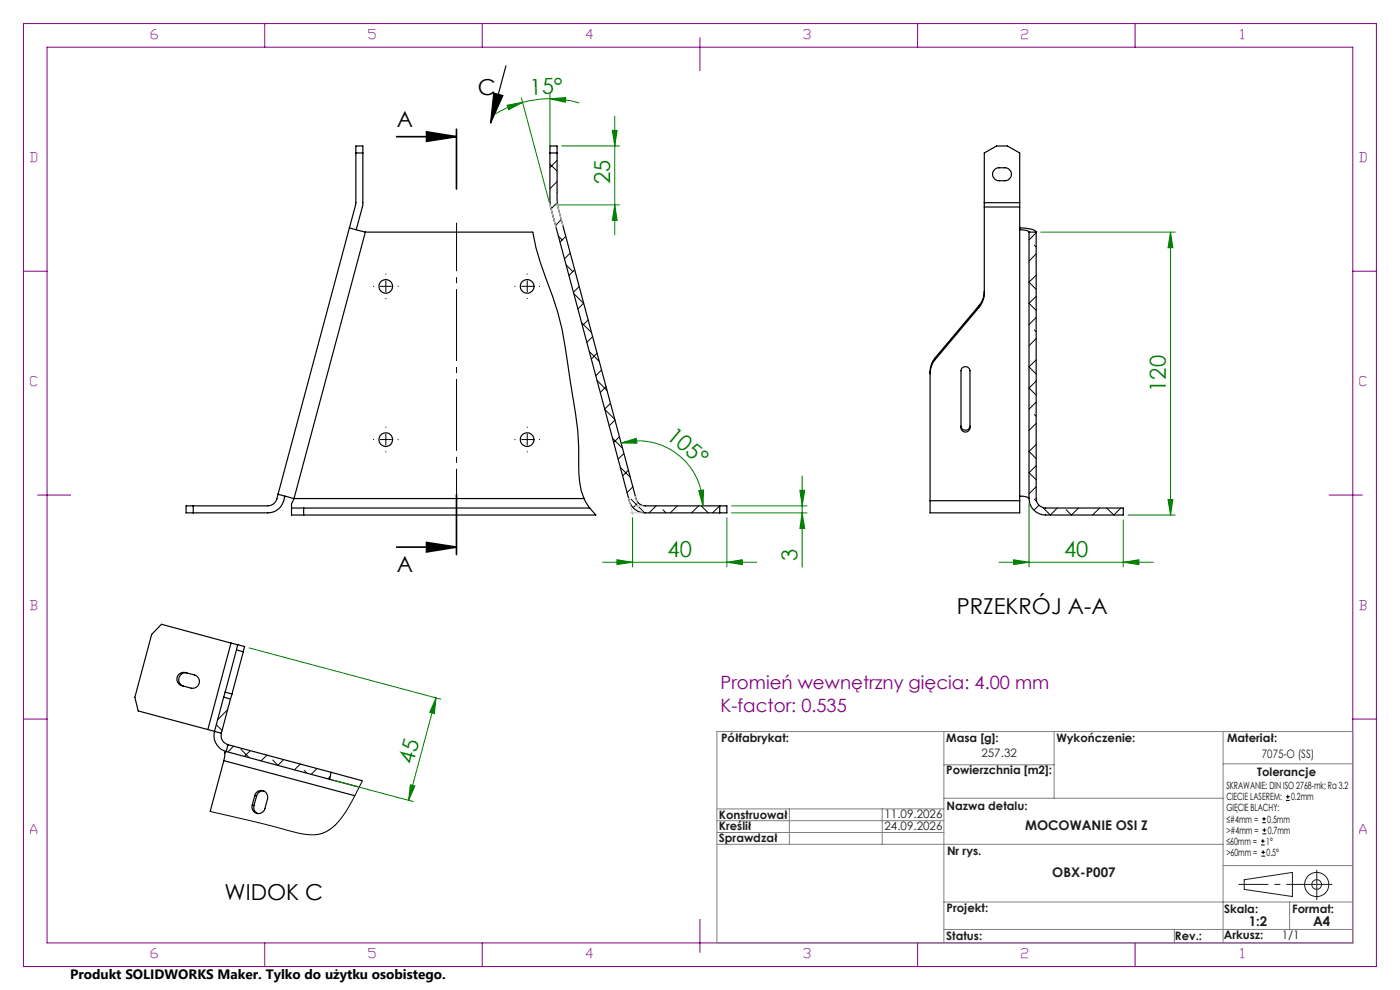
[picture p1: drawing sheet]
<svg xmlns="http://www.w3.org/2000/svg" width="297mm" height="210mm" viewBox="0 0 297 210" stroke-linecap="round" stroke-linejoin="round" font-family="sans-serif">
<g fill="none" stroke="#000" stroke-width=".21">
<path d="M116.7 34.8l1.5 1.5M118.2 34l-1.5 1.5M118.2 38.5l-1.5 1.5M116.8 43.9l.3 .3M118.2 43l-1.3 1.3M118.2 40.8h.1M118.4 50.1l.9 .8M119.1 46.6l-1.2 1.2M120 50.2l-1.2 1.2M120.1 56.2l1.4 1.4M121 53.7l-1.3 1.2M121.9 57.2l-1.2 1.2"/>
<path d="M219.4 52l.4 .4M219.8 49.4l-1.5 1.5M219.8 53.9l-1.5 1.5M219.8 58.4l-1.5 1.5 1.5 1.5M121.7 62.3l2.1 2M122.9 60.8l-1.3 1.2M123.4 68.4l2.1 2.1M123.8 64.3l-1.2 1.2M124.8 67.9l-1.3 1.2M125 74.6l2.1 2.1M125.7 71.4l-1.2 1.2M126.7 74.9l-1.3 1.3"/>
<path d="M127.6 78.5l-1.2 1.2M219.4 70l.4 .3M219.8 62.9l-1.5 1.4 1.5 1.6M219.8 67.3l-1.5 1.6M219.8 71.8l-1.5 1.5M219.8 76.3l-1.5 1.5 1.5 1.5M126.6 80.7l2.2 2.1M128.3 86.8l2.1 2.2M128.6 82l-1.2 1.2M129.5 85.6l-1.2 1.2M130 93l2.1 2.1M130.5 89.1l-1.3 1.2"/>
<path d="M131.4 92.6l-1.2 1.3M131.6 99.2l2.1 2M132.4 96.2l-1.3 1.2M133.3 99.7l-1.2 1.3M219.4 87.9l.4 .4M219.8 80.8l-1.5 1.5 1.5 1.5M219.8 85.3l-1.5 1.5M219.8 89.8l-1.5 1.5M219.8 94.3l-1.5 1.5 1.5 1.5M219.8 98.8l-1.5 1.5 1.5 1.5M133.9 105.9l2.9 2.9M134.3 103.2l-1.3 1.3"/>
<path d="M135.4 106.6l-1.1 1.1M139.2 107.3l-1.5 1.5M140.6 108.1l.7 .7M143.7 107.3l-1.5 1.5M148.2 107.3l-1.5 1.5M148.8 107.3l1.4 1.5M152.7 107.3l-1.5 1.5M219.4 105.9l.5 .5M219.8 103.2l-1.5 1.6M220.4 107.2l-1 1M221.2 107.7l1.6 1.5 1.5-1.4M228.8 107.8l-1.5 1.4-1.1-1.1"/>
<path d="M233.3 107.8l-1.5 1.4M234.8 107.8l1.5 1.4 1.5-1.4M45.9 153.7l1.2 1.3M48.3 150.5l-2.1 2.2M49.5 158.3l-1.2 1.2M51.1 159l1.8 1.7M53.1 159.2l-1.2 1.2M56.6 160.2l-1.2 1.2M57.9 161.2l1.1 1.2M60.1 161.1l-1.2 1.2M63.7 162.1l-1.2 1.2M64.6 163.4l.5 .6"/>
<path d="M67.2 163l-1.2 1.2M70.1 164.7l-.5 .5M76.9 165.6l-2.8 5.4-2.1 3-1.8 1.8-1.2 .7-1.2 .4-2.1 .2-2.6-.4-8.9-2.4-9.6-2.2"/>
</g>
<g fill="none" stroke="#000" stroke-width=".25">
<path d="M75.5 32.4h1.5M116.7 31h1.5v12.5l16.7 62.3a2.01 2.01 0 0 0 2 1.5h17.3v1.5h-17.3a3.4 3.4 0 0 1-3.4-2.6l-16.8-62.5zM116.7 32.4h1.5M211 35.9a2.57 2.57 0 0 1 2.5-.3 1.38 1.38 0 0 1 1.1 1.5 1.38 1.38 0 0 1-1.4 1.2 2.14 2.14 0 0 1-2.4-.6 1.33 1.33 0 0 1 .2-1.8zM74.1 48.4l3.4 .8M74.1 48.4l1.4-5.2v-12.2h1.5v12.5l-1.4 5.2M74.1 48.4l-15.1 56.4M77.5 49.2h35.5a67.4 67.4 0 0 0 4.2 13.6 62.6 62.6 0 0 1 3.2 14.3l.6 3.7a91.9 91.9 0 0 1 1.8 15.9 29.3 29.3 0 0 0 .5 7.4l.6 1.7M77.5 49.2l-15.1 56.6M208.8 43v.9M208.8 43.9v18.3a4.9 4.9 0 0 1-1.1 3M208.8 43v-10.6l2.6-1.4h2.3l2.6 1.4v10.6"/>
<path d="M208.8 43h7.5M208.8 43.9h7.5M216.3 48.4a6.1 6.1 0 0 1 3.5 .7v.1M216.3 48.7a2.3 2.3 0 0 1 2 .5M216.3 43v.9M216.3 43.9v62.3M218.3 49.2h1.5M218.3 49.2v56.6M219.8 49.2v56.6a2.05 2.05 0 0 0 2 2h16.5v1.4h-16.5a3.6 3.6 0 0 1-3.5-3.4M198.4 76.2a4.5 4.5 0 0 0-1.1 3.1M198.4 75.8a4.5 4.5 0 0 0-1.1 3.1v27.3M198.4 75.8v.4"/>
<path d="M204 78.2a.98 .98 0 0 1 1.1-.4 .98 .98 0 0 1 .7 .9v12.1a.95 .95 0 0 1-1 .9 .95 .95 0 0 1-.9-.9v-12.1zM207.7 65.2l-9.3 11M207.7 64.8v.4M207.7 64.8l-9.3 11M208.8 61.8a4.9 4.9 0 0 1-1.1 3M203.9 90.4a.95 .95 0 0 0 .9 .9 .95 .95 0 0 0 1-.9M41 107.3v1.5M59 104.8l3.4 1M59 104.8a2.39 2.39 0 0 1-1.9 2.5h-17.6v1.5h17.3a3.7 3.7 0 0 0 3.6-3.6M61.8 107.8h63.3M61.8 107.8v1.4h64.6l-1.3-1.4M62.4 105.8a3.2 3.2 0 0 0-.6 2"/>
<path d="M62.4 105.8h61.5M64.4 107.8v1.4M123.9 105.8l1.2 2M152.7 107.3v1.5M197.3 106.2v2.6h19v-2.6M197.3 106.2h19M216.3 105.2a2.43 2.43 0 0 1 2 .6M49 136.4l1.4 .4M49 136.4l-4.9 18.4M49 136.4l-14.7-4-2.1 2.2-3.6 13.3 .7 2.9 14.8 4M50.2 137.9l-2.4 8.9M50.2 137.9l1.4 .3"/>
<path d="M50.4 136.8l1.5 .4-.3 1M50.4 136.8l-.2 1.1M51.6 138.2l-2.4 9M37.9 143.1a1.45 1.45 0 0 1 1.4-.4l2 .5a1.44 1.44 0 0 1 1 1.7 1.44 1.44 0 0 1-1.8 1.1l-1.9-.6a1.44 1.44 0 0 1-.7-2.3zM39.7 142.8a1.44 1.44 0 0 0-1.7 1 1.44 1.44 0 0 0 .9 1.7M44.1 154.8l1.4 .3M45.5 155.1a3.5 3.5 0 0 0 2.5 4.3M45.5 155.1l1.5 .4M47 155.5a2 2 0 0 0 1.4 2.5M47.4 147.9l-1.9 7.2M47.4 147.9l1.5 .4M47.7 159.7l-.2 1.7"/>
<path d="M47.8 146.8l-.4 1.1M47.8 146.8l1.4 .4M47.8 159.4l-.1 .3M48 159.4l-.3 .3M48 159.4l21.9 5.9M48.4 158l-.4 1.4M48.4 158l21.8 5.8M48.9 148.3l-1.9 7.2M49.2 147.2l-.3 1.1M47.5 161.4l-2.9 10.7M47.5 161.4l27.8 7.4M53.5 170.8l.4 .1"/>
<path d="M53.9 170.9a1.36 1.36 0 0 0 .8 1.7M54 168.8a1.4 1.4 0 0 1 1.8-1.1 1.4 1.4 0 0 1 1 1.8l-.6 2a1.39 1.39 0 0 1-1.7 1 1.39 1.39 0 0 1-1-1.7M54 168.8l-.5 2M54 168.8l.4 .1M54.4 168.9l-.5 2M56 167.8a1.4 1.4 0 0 0-1.6 1.1M69.9 165.3l6.3 1.7M70.2 163.8l-.3 1.5M70.2 163.8l6.7 1.8"/>
<circle cx="81.8" cy="60.8" r="1.45"/>
<circle cx="111.8" cy="60.8" r="1.45"/>
<circle cx="81.8" cy="93.3" r="1.45"/>
<circle cx="111.8" cy="93.3" r="1.45"/>
</g>
<path d="M148.2 104.1l1.1-.1-.2 3.3z" fill="none" stroke="#008000" stroke-width=".21"/>
<g fill="none" stroke="#191924" stroke-width=".21">
<path d="M263.9 186.6l10.3-1.5v5.1l-10.3-1.5z"/>
<circle cx="279.3" cy="187.6" r="1.03"/>
<circle cx="279.3" cy="187.6" r="2.57"/>
</g>
<path d="M279.3 187.6h-16.7" fill="none" stroke="#191924" stroke-width=".21" stroke-dasharray="6.3 1.3 1.3 1.3" stroke-dashoffset="-.1" stroke-linecap="butt"/>
<path d="M279.3 187.6h3.3M279.3 187.6v3.3M279.3 187.6v-3.1" fill="none" stroke="#191924" stroke-width=".21" stroke-dasharray="6.3 1.3 1.3 1.3" stroke-linecap="butt"/>
<g fill="none" stroke="#800080" stroke-width=".21">
<path d="M5 5h287v200h-287zM10 10h277v190h-277zM56.2 5v5M102.3 5v5M148.5 8v7M194.7 5v5M240.8 5v5M5 57.5h5M287 57.5h5M8 105h7M282 105h7M5 152.5h5"/>
<path d="M287 152.5h5M148.5 195v7M56.2 200v5M102.3 200v5M194.7 200v5M240.8 200v5"/>
</g>
<g fill="none" stroke="#808080" stroke-width=".21">
<path d="M152.1 155.2h134.9v44.8h-134.9zM200.2 155.2v44.8M223.6 155.2v14.1M259.5 155.2v44.8M152.1 176.6h48.1M152.1 174.1h48.1M152.1 171.6h48.1M152.1 179.1h107.4M167.5 171.6v7.5M187.1 171.6v7.5M200.2 169.3h59.3M200.2 162.2h23.4"/>
<path d="M259.5 162h27.5M200.2 197.2h86.8M200.2 191.3h86.8M249.1 197.2v2.8M259.5 183.6h27.5M273.6 191.3v5.9"/>
</g>
<path d="M148.2 104.1l1.1-.1-.2 3.3z" fill="#008000"/>
<path d="M131.8 94l3.2-1 .1 1z" fill="none" stroke="#008000" stroke-width=".21"/>
<path d="M131.8 94l3.2-1 .1 1z" fill="#008000"/>
<path d="M116.7 20v11.5M110.6 20.7l7.2 27.1M116.7 20.9l3.3-.2-.1 1zM131.8 94a13.8 13.8 0 0 1 17.3 13.3" fill="none" stroke="#008000" stroke-width=".21"/>
<path d="M116.7 20.9l3.3-.2-.1 1z" fill="#008000"/>
<path d="M107.6 22.3l3.2-.6-2.9 1.6z" fill="none" stroke="#008000" stroke-width=".21"/>
<path d="M107.6 22.3l3.2-.6-2.9 1.6z" fill="#008000"/>
<path d="M122.9 21.8a22.7 22.7 0 0 0-17.8 2.4M155.2 107.3h16M155.2 108.8h16M169.7 104h1l-.5 3.3zM170.2 101v19.3" fill="none" stroke="#008000" stroke-width=".21"/>
<path d="M169.7 104h1l-.5 3.3z" fill="#008000"/>
<path d="M170.2 108.8l.5 3.3h-1z" fill="none" stroke="#008000" stroke-width=".21"/>
<path d="M170.2 108.8l.5 3.3h-1z" fill="#008000"/>
<path d="M119.2 31h12.2M130.4 24.6v25.2M117.7 43.5h13.7M130.4 43.5l.5 3.3h-1z" fill="none" stroke="#008000" stroke-width=".21"/>
<path d="M116.6 43l1.4 5.3M116.7 43.5v.4M118 42.8l1.4 5.1M118.2 43.5v.3M133.3 105.7l1 3.6M133.7 108.8h2.7M134.8 105.3l.7 2.5M134.8 107.3h1.6" fill="none" stroke="#c0c0c0" stroke-width=".21"/>
<path d="M130.4 43.5l.5 3.3h-1z" fill="#008000"/>
<path d="M129.9 27.6h1l-.5 3.4z" fill="none" stroke="#008000" stroke-width=".21"/>
<path d="M129.9 27.6h1l-.5 3.4z" fill="#008000"/>
<path d="M127.8 119.3h32.7M130.9 118.7l3.3 .6-3.3 .5zM134.2 109.8v10.5M154.2 109.8v10.5" fill="none" stroke="#008000" stroke-width=".21"/>
<path d="M130.9 118.7l3.3 .6-3.3 .5z" fill="#008000"/>
<path d="M154.2 119.3l3.3-.6v1.1z" fill="none" stroke="#008000" stroke-width=".21"/>
<path d="M154.2 119.3l3.3-.6v1.1z" fill="#008000"/>
<path d="M84.1 29h12.7M90.5 28l6.3 1-6.3 1zM96.8 27.4v12.7M84.1 116.1h12.7M90.5 115.1l6.3 1-6.3 1zM96.8 104.9v12.7" fill="none" stroke="#000" stroke-width=".35"/>
<path d="M90.5 28l6.3 1-6.3 1zM104.7 19.7l2 .6-2.6 5.8zM90.5 115.1l6.3 1-6.3 1z" fill="#000"/>
<path d="M104.7 19.7l2 .6-2.6 5.8zM107.4 13.9l-3.3 12.2" fill="none" stroke="#000" stroke-width=".25"/>
<path d="M211.9 119.3h32.8M215 118.7l3.3 .6-3.3 .5zM218.3 106.7v13.6M238.3 110.3v10" fill="none" stroke="#008000" stroke-width=".21"/>
<g fill="none" stroke="#000" stroke-width=".21" stroke-dasharray="15.2 1.3 1.3 1.3" stroke-linecap="butt">
<path d="M81.9 58.2v-.2M111.9 58.2v-.2M79.4 60.7h-.2M81.9 60.7v-1.2M81.9 60.7h-1.3M81.9 60.7v1.3M81.9 60.7h1.2M81.9 63.2v.2M84.4 60.7h.2M109.4 60.7h-.2M111.9 60.7v-1.2M111.9 60.7h-1.3"/>
<path d="M111.9 60.7v1.3M111.9 60.7h1.2M111.9 63.2v.2M114.4 60.7h.2M79.4 93.2h-.2M81.9 93.2v-1.2M81.9 93.2h-1.3M81.9 93.2v1.3M81.9 93.2h1.2M81.9 90.7v-.2M81.9 95.7v.2M84.4 93.2h.2"/>
<path d="M109.4 93.2h-.2M111.9 93.2v-1.2M111.9 93.2h-1.3M111.9 93.2v1.3M111.9 93.2h1.2M111.9 90.7v-.2M111.9 95.7v.2M114.4 93.2h.2"/>
</g>
<path d="M96.9 109.7v-62.5" fill="none" stroke="#000" stroke-width=".21" stroke-dasharray="15.2 1.3 1.3 1.3" stroke-dashoffset="4.9" stroke-linecap="butt"/>
<path d="M215 118.7l3.3 .6-3.3 .5z" fill="#008000"/>
<path d="M238.3 119.3l3.3-.6v1.1z" fill="none" stroke="#008000" stroke-width=".21"/>
<path d="M238.3 119.3l3.3-.6v1.1z" fill="#008000"/>
<path d="M220.8 49.2h28.5M248.3 49.2v60M239.3 109.2h10M247.8 106h1l-.5 3.2z" fill="none" stroke="#008000" stroke-width=".21"/>
<path d="M247.8 106h1l-.5 3.2z" fill="#008000"/>
<path d="M248.3 49.2l.5 3.4h-1z" fill="none" stroke="#008000" stroke-width=".21"/>
<path d="M248.3 49.2l.5 3.4h-1z" fill="#008000"/>
<path d="M52.8 137.4l40.7 10.9M92.5 148.1l-.4 3.3-.9-.3zM92.5 148.1l-5.8 21.7M70.9 165.6l16.8 4.4" fill="none" stroke="#008000" stroke-width=".21"/>
<path d="M92.5 148.1l-.4 3.3-.9-.3z" fill="#008000"/>
<path d="M87.1 166.5l.9 .2-1.3 3.1z" fill="none" stroke="#008000" stroke-width=".21"/>
<path d="M87.1 166.5l.9 .2-1.3 3.1z" fill="#008000"/>
<g fill="none" stroke="#000" stroke-width=".21">
<path d="M267.5 179.2h.8M267.5 178.4h.8M267.8 174.5h.7M267.8 173.7h.7M267.8 176.9h.8M267.8 176.1h.8M267.9 178v.8M268.1 173.3v.8M268.2 175.7v.8M272.8 169.8h.8M272.8 169h.8M273.2 168.6v.8"/>
<path d="M267.6 181.6h.8M267.6 180.8h.8M268 180.4v.8"/>
</g>
<g font-size="4.7">
<text x="101.4" y="20">C</text>
<text x="84.2" y="26.8">A</text>
<text x="84.2" y="121.4">A</text>
<text x="203" y="130.3">PRZEKRÓJ A-A</text>
<text x="47.7" y="190.9">WIDOK C</text>
</g>
<g font-size="4.7" fill="#008000">
<text x="112.4" y="20" transform="rotate(-2 112.4 20)">15°</text>
<text x="129.4" y="39.1" transform="rotate(-90 129.4 39.1)">25</text>
<text x="247.3" y="83.1" transform="rotate(-90 247.3 83.1)">120</text>
<text x="141.2" y="92.8" transform="rotate(40 141.2 92.8)">105°</text>
<text x="141.6" y="118.2">40</text>
<text x="169.2" y="119" transform="rotate(-90 169.2 119)">3</text>
<text x="225.7" y="118.2">40</text>
<text x="87.7" y="162.3" transform="rotate(-75 87.7 162.3)">45</text>
</g>
<g font-size="3.9" fill="#800080">
<text x="152.9" y="146.1">Promień wewnętrzny gięcia: 4.00 mm</text>
<text x="152.9" y="151">K-factor: 0.535</text>
</g>
<text font-size="2.9" x="14.9" y="207.6">Produkt SOLIDWORKS Maker. Tylko do użytku osobistego.</text>
<g font-size="2.8" fill="#800080">
<text x="32" y="8.2">6</text>
<text x="78.2" y="8.2">5</text>
<text x="124.4" y="8.2">4</text>
<text x="170.5" y="8.2">3</text>
<text x="216.7" y="8.2">2</text>
<text x="263.2" y="8.2">1</text>
<text x="6.5" y="34.4">D</text>
<text x="288.5" y="34.4">D</text>
<text x="6.5" y="81.9">C</text>
<text x="288.5" y="81.9">C</text>
<text x="6.5" y="129.4">B</text>
<text x="288.5" y="129.4">B</text>
<text x="6.5" y="176.9">A</text>
<text x="288.5" y="176.9">A</text>
<text x="32" y="203.2">6</text>
<text x="78.2" y="203.2">5</text>
<text x="124.4" y="203.2">4</text>
<text x="170.5" y="203.2">3</text>
<text x="216.7" y="203.2">2</text>
<text x="263.2" y="203.2">1</text>
</g>
<g font-size="2.8" fill="#191924">
<text x="217.5" y="176">MOCOWANIE OSI Z</text>
<text x="223.2" y="186">OBX-P007</text>
<text x="264.9" y="196.5">1:2</text>
<text x="278.6" y="196.5">A4</text>
</g>
<g font-size="2.5" fill="#191924">
<text x="153" y="157.5">Półfabrykat:</text>
<text x="200.7" y="157.5">Masa [g]:</text>
<text x="208.2" y="160.6">257.32</text>
<text x="224.1" y="157.5">Wykończenie:</text>
<text x="260.3" y="157.5">Materiał:</text>
<text x="267.7" y="160.8">7075-O (SS)</text>
<text x="200.7" y="164.3">Powierzchnia [m2]:</text>
<text x="266.7" y="164.5">Tolerancje</text>
<text x="152.5" y="173.6">Konstruował</text>
<text x="187.6" y="173.5">11.09.2026</text>
<text x="200.8" y="171.9">Nazwa detalu:</text>
<text x="152.5" y="176">Kreślił</text>
<text x="152.5" y="178.5">Sprawdzał</text>
<text x="187.6" y="176">24.09.2026</text>
<text x="200.9" y="181.3">Nr rys.</text>
<text x="200.8" y="193.5">Projekt:</text>
<text x="259.7" y="193.6">Skala:</text>
<text x="274.1" y="193.6">Format:</text>
<text x="200.7" y="199.3">Status:</text>
<text x="249.3" y="199.3">Rev.:</text>
<text x="259.6" y="199.2">Arkusz:</text>
<text x="271.9" y="199.2">1/1</text>
</g>
<g font-size="2.1">
<text x="260.2" y="167.4">SKRAWANIE: DIN ISO 2768-mk; Ra 3.2</text>
<text x="260.2" y="172.1">GIĘCIE BLACHY:</text>
<text x="260.2" y="169.8">CIECIE LASEREM:</text>
<text x="273.9" y="169.8">0.2mm</text>
<text x="260.2" y="174.5">≤#4mm =</text>
<text x="260.2" y="176.9">&gt;#4mm =</text>
<text x="260.2" y="179.2">≤60mm =</text>
<text x="268.6" y="179.2">1°</text>
<text x="268.9" y="174.5">0.5mm</text>
<text x="268.9" y="176.9">0.7mm</text>
<text x="260.2" y="181.6">&gt;60mm =</text>
<text x="268.7" y="181.6">0.5°</text>
</g>
</svg>
